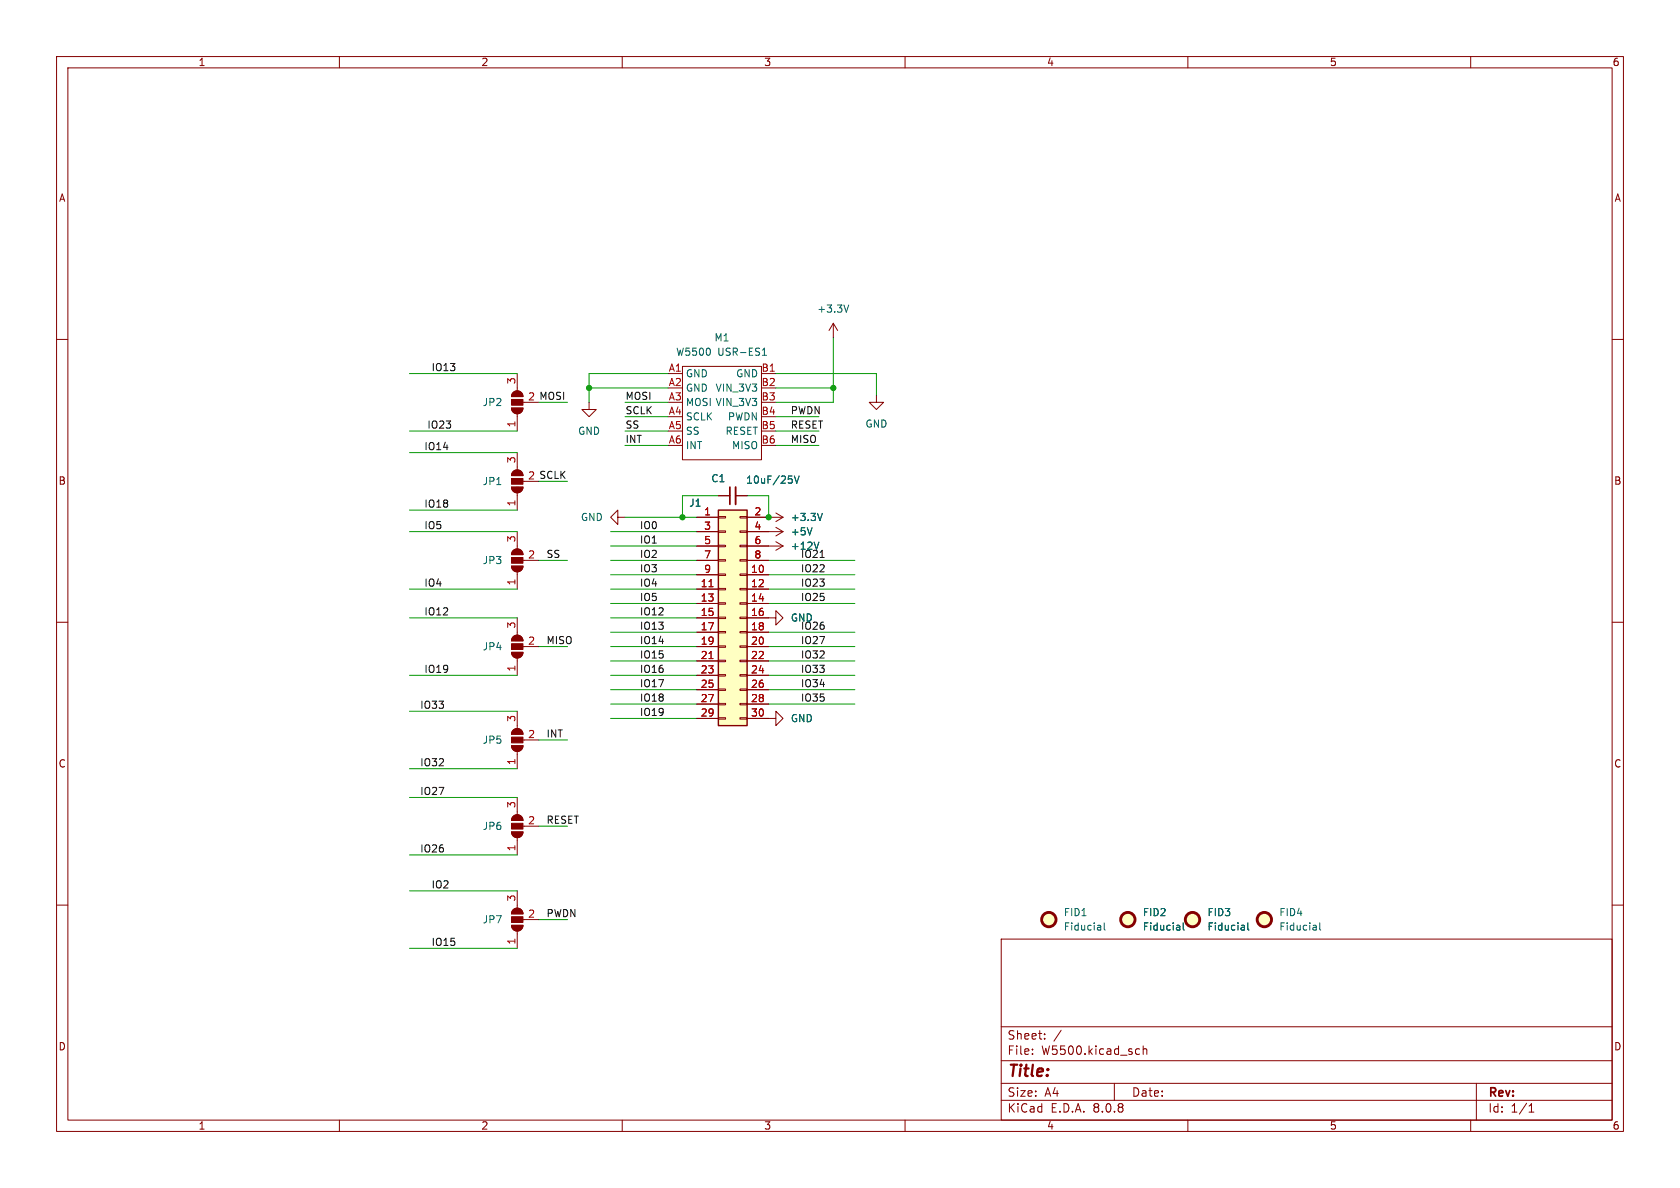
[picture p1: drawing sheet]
<svg xmlns="http://www.w3.org/2000/svg" width="297mm" height="210mm" viewBox="0 0 297 210" stroke-linecap="round" stroke-linejoin="round" font-family="sans-serif">
<g fill="none" stroke="#840000" stroke-width=".18">
<path d="M10 10h277v190h-277zM12 12h273v186h-273zM60 10v2M110 10v2M160 10v2M210 10v2M260 10v2M147.3 57.2l-.7 1.2M147.3 57.2v2.5M147.3 57.2l.8 1.2M10 60h2M104.1 71.1v1.3h1.3l-1.3 1.3-1.2-1.3h1.2"/>
<path d="M154.9 69.9v1.2h1.3l-1.3 1.3-1.2-1.3h1.2M285 60h2M90.4 86.1h2.1a1.02 1.02 0 0 1-1.1 1 1.02 1.02 0 0 1-1-1zM90.7 83.4a1.02 1.02 0 0 1 1.1-.3 1.02 1.02 0 0 1 .7 1h-2.1zM91.4 80v3.1M91.4 87.1v3.1M92.5 85.1h.2M127 87.6h2M130 87.6h2.1M135.9 96.5h2.5M135.9 91.4h2.5M135.9 94h2.5"/>
<path d="M137.2 95.8l1.2 .7M137.2 90.7l1.2 .7M137.2 93.2l1.2 .8M138.4 96.5l-1.2 .8M138.4 91.4l-1.2 .8M138.4 94l-1.2 .7M10 110h2M135.9 109.2h1.3v1.3l1.2-1.3-1.2-1.2v1.2M285 110h2M90.4 131.8h2.1a1.02 1.02 0 0 1-1.1 1 1.02 1.02 0 0 1-1-1zM90.7 129.1a1.02 1.02 0 0 1 1.1-.2 1.02 1.02 0 0 1 .7 .9h-2.1zM91.4 125.7v3.1"/>
<path d="M91.4 132.8v3.1M92.5 130.8h2.7M135.9 127h1.3v-1.3l1.2 1.3-1.2 1.3v-1.3M90.4 147.1h2.1a1.02 1.02 0 0 1-1.1 1 1.02 1.02 0 0 1-1-1zM90.7 144.3a1.02 1.02 0 0 1 1.1-.2 1.02 1.02 0 0 1 .7 .9h-2.1zM91.4 141v3M91.4 148.1v3M91.4 157.5v3M92.5 146.1h2.7M10 160h2M90.4 163.6h2.1a1.02 1.02 0 0 1-1.1 1 1.02 1.02 0 0 1-1-1zM90.7 160.8a1.02 1.02 0 0 1 1.1-.2 1.02 1.02 0 0 1 .7 .9h-2.1z"/>
<path d="M91.4 164.6v3M92.5 162.6h2.7M177 166h108v32h-108zM285 160h2M60 198v2M110 198v2M160 198v2M177 194.5h108M177 191.5h108M177 187.5h108M177 181.5h108M182.5 186.3v.1"/>
<path d="M182.5 185.5v.1M184.7 183.6v.1M184.7 182.8v.1M187.6 182.1l-1.3 2M197 191.5v3M201 185.4l.5 .1M201.5 186.3l-.5 .1M202.1 185.5l.2-.1 .4 .1v.9M202.1 184.9v1.5M210 198v2M260 198v2M261 191.5v6.5"/>
<path d="M270.3 196.6h.9M270.3 195.5l.4-.4v1.5"/>
</g>
<g fill="none" stroke="#006464" stroke-width=".18">
<path d="M150 53.9l-.4 1.3M140 84.8v.5M140.4 84.1l.5 1.3 .4-1.3M143.6 93.3l-.5 1.3M144.8 95.8l-.5 1.3M145.4 90.7l-.4 1.3M194.5 163.6l.1 .8M194.6 164.3l-.1 .1M194.6 163.9h-.1M195.2 163.1v1.1l.2 .2M208.5 163.6l.1 .8M208.6 164.3l-.1 .1"/>
<path d="M208.6 163.9h-.1M209.2 163.1v1.1l.2 .2M219.9 163.6l.1 .8M220 164.3l-.1 .1M220 163.9h-.1M220.6 163.1v1.1l.2 .2M232.6 163.6l.1 .8M232.7 164.3l-.1 .1M232.7 163.9h-.1M233.3 163.1v1.1l.2 .2"/>
</g>
<g fill="#840000" stroke="#840000" stroke-width=".18">
<path d="M90.4 163.6h2.1a1.02 1.02 0 0 1-1.1 1 1.02 1.02 0 0 1-1-1z"/>
<path d="M90.4 162.1h2.1v1h-2.1z"/>
<path d="M90.7 160.8a1.02 1.02 0 0 1 1.1-.2 1.02 1.02 0 0 1 .7 .9h-2.1z"/>
<path d="M90.4 147.1h2.1a1.02 1.02 0 0 1-1.1 1 1.02 1.02 0 0 1-1-1z"/>
<path d="M90.4 145.5h2.1v1.1h-2.1z"/>
<path d="M90.7 144.3a1.02 1.02 0 0 1 1.1-.2 1.02 1.02 0 0 1 .7 .9h-2.1z"/>
<path d="M90.4 86.1h2.1a1.02 1.02 0 0 1-1.1 1 1.02 1.02 0 0 1-1-1z"/>
<path d="M90.4 84.6h2.1v1h-2.1z"/>
<path d="M90.7 83.4a1.02 1.02 0 0 1 1.1-.3 1.02 1.02 0 0 1 .7 1h-2.1z"/>
<path d="M90.4 131.8h2.1a1.02 1.02 0 0 1-1.1 1 1.02 1.02 0 0 1-1-1z"/>
<path d="M90.4 130.3h2.1v1h-2.1z"/>
<path d="M90.7 129.1a1.02 1.02 0 0 1 1.1-.2 1.02 1.02 0 0 1 .7 .9h-2.1z"/>
</g>
<path d="M130 86.1v3.1" fill="none" stroke="#840000" stroke-width=".33"/>
<path d="M129 86.1v3.1" fill="none" stroke="#840000" stroke-width=".3"/>
<g fill="#ffffc2" stroke="#ffffc2" stroke-width=".18">
<circle cx="199.4" cy="162.6" r="1.27"/>
<circle cx="210.8" cy="162.6" r="1.27"/>
<circle cx="223.5" cy="162.6" r="1.27"/>
<circle cx="185.4" cy="162.6" r="1.27"/>
</g>
<g fill="none" stroke="#840000" stroke-width=".51">
<circle cx="185.4" cy="162.6" r="1.27"/>
<circle cx="199.4" cy="162.6" r="1.27"/>
<circle cx="210.8" cy="162.6" r="1.27"/>
<circle cx="223.5" cy="162.6" r="1.27"/>
</g>
<path d="M127 90.2h5.1v38.1h-5.1z" fill="#ffffc2"/>
<g fill="none" stroke="#840000" stroke-width=".18">
<path d="M90.4 72.1h2.1a1.02 1.02 0 0 1-1.1 1 1.02 1.02 0 0 1-1-1zM90.7 69.4a1.02 1.02 0 0 1 1.1-.2 1.02 1.02 0 0 1 .7 .9h-2.1zM91.4 66v3.1M91.4 73.2v3M92.5 71.1h.2M118.1 66h2.5M120.6 64.8h14v16.5h-14zM134.6 66h2.6M90.7 97.3a1.02 1.02 0 0 1 1.1-.2 1.02 1.02 0 0 1 .7 .9h-2.1zM91.4 94v3M92.5 99.1h2.7M109.2 91.4v-1.2l-1.3 1.2 1.3 1.3v-1.3h1.3"/>
<path d="M123.2 91.4h3.8M123.2 94h3.8M123.2 96.5h3.8M123.2 99.1h3.8M127 98.9h1.3v.3h-1.3zM127 96.4h1.3v.2h-1.3zM127 93.9h1.3v.2h-1.3zM127 91.3h1.3v.3h-1.3zM127 87.6h2M130 87.6h2.1M130.8 98.9h1.3v.3h-1.3zM130.8 96.4h1.3v.2h-1.3z"/>
<path d="M130.8 93.9h1.3v.2h-1.3zM130.8 91.3h1.3v.3h-1.3zM132.1 91.4h3.8M132.1 94h3.8M132.1 96.5h3.8M132.1 99.1h3.8M90.4 100.1h2.1a1.02 1.02 0 0 1-1.1 1 1.02 1.02 0 0 1-1-1zM90.4 115.3h2.1a1.02 1.02 0 0 1-1.1 1 1.02 1.02 0 0 1-1-1zM90.7 112.6a1.02 1.02 0 0 1 1.1-.3 1.02 1.02 0 0 1 .7 1h-2.1zM91.4 101.1v3M91.4 109.2v3.1M91.4 116.3v3.1"/>
<path d="M92.5 114.3h2.7M123.2 101.6h3.8M123.2 104.1h3.8M123.2 106.7h3.8M123.2 109.2h3.8M123.2 111.8h3.8M123.2 114.3h3.8M123.2 116.8h3.8M123.2 119.4h3.8M127 119.3h1.3v.2h-1.3zM127 116.7h1.3v.3h-1.3zM127 114.2h1.3v.2h-1.3z"/>
<path d="M127 111.6h1.3v.3h-1.3zM127 109.1h1.3v.2h-1.3zM127 106.6h1.3v.2h-1.3zM127 104h1.3v.3h-1.3zM127 101.5h1.3v.2h-1.3zM130.8 119.3h1.3v.2h-1.3zM130.8 116.7h1.3v.3h-1.3zM130.8 114.2h1.3v.2h-1.3zM130.8 111.6h1.3v.3h-1.3zM130.8 109.1h1.3v.2h-1.3zM130.8 106.6h1.3v.2h-1.3zM130.8 104h1.3v.3h-1.3z"/>
<path d="M130.8 101.5h1.3v.2h-1.3zM132.1 101.6h3.8M132.1 104.1h3.8M132.1 106.7h3.8M132.1 109.2h3.8M132.1 111.8h3.8M132.1 114.3h3.8M132.1 116.8h3.8M132.1 119.4h3.8M123.2 121.9h3.8M123.2 124.5h3.8M123.2 127h3.8"/>
<path d="M127 126.9h1.3v.2h-1.3zM127 124.3h1.3v.3h-1.3zM127 121.8h1.3v.2h-1.3zM130.8 126.9h1.3v.2h-1.3zM130.8 124.3h1.3v.3h-1.3zM130.8 121.8h1.3v.2h-1.3zM132.1 121.9h3.8M132.1 124.5h3.8M132.1 127h3.8"/>
</g>
<path d="M127 90.2h5.1v38.1h-5.1z" fill="none" stroke="#840000" stroke-width=".25"/>
<path d="M125.3 103.7h.8M125.3 116.4h.8" fill="none" stroke="#a90000" stroke-width=".18"/>
<g fill="none" stroke="#006464" stroke-width=".18">
<path d="M134.8 62.8h.7M134.8 61.9l.3-.4v1.3M140 84.8v.5M140.4 84.1l.5 1.3 .4-1.3M143.6 93.3l-.5 1.3M144.8 95.8l-.5 1.3M145.4 90.7l-.4 1.3M208.5 163.6l.1 .8M208.6 164.3l-.1 .1M208.6 163.9h-.1M209.2 163.1v1.1l.2 .2M219.9 163.6l.1 .8"/>
<path d="M220 164.3l-.1 .1M220 163.9h-.1M220.6 163.1v1.1l.2 .2"/>
</g>
<g fill="#840000" stroke="#840000" stroke-width=".18">
<path d="M90.4 100.1h2.1a1.02 1.02 0 0 1-1.1 1 1.02 1.02 0 0 1-1-1z"/>
<path d="M90.4 98.6h2.1v1h-2.1z"/>
<path d="M90.7 97.3a1.02 1.02 0 0 1 1.1-.2 1.02 1.02 0 0 1 .7 .9h-2.1z"/>
<path d="M90.4 72.1h2.1a1.02 1.02 0 0 1-1.1 1 1.02 1.02 0 0 1-1-1z"/>
<path d="M90.4 70.6h2.1v1h-2.1z"/>
<path d="M90.7 69.4a1.02 1.02 0 0 1 1.1-.2 1.02 1.02 0 0 1 .7 .9h-2.1z"/>
<path d="M90.4 115.3h2.1a1.02 1.02 0 0 1-1.1 1 1.02 1.02 0 0 1-1-1z"/>
<path d="M90.4 113.8h2.1v1h-2.1z"/>
<path d="M90.7 112.6a1.02 1.02 0 0 1 1.1-.3 1.02 1.02 0 0 1 .7 1h-2.1z"/>
</g>
<path d="M145 98.5h.7" fill="none" stroke="#0f0f0f" stroke-width=".18"/>
<g fill="none" stroke="#009600" stroke-width=".18">
<path d="M147.3 59.7v11.4h-10.1M72.4 66h19M72.4 76.2h19M95.2 71.1h5.1M104.1 68.6h14M110.5 78.7h7.6M110.5 71.1h7.6M110.5 76.2h7.6M110.5 73.7h7.6M118.1 66h-14v5.1M137.2 78.7h7.6M137.2 66h17.7v3.9"/>
<path d="M137.2 68.6h10.1M137.2 76.2h7.6M137.2 73.7h7.6M72.4 94h19M72.4 90.2h19M72.4 80h19M95.2 85.1h5.1M95.2 99.1h5.1M107.9 96.5h15.3M107.9 99.1h15.3M107.9 94h15.3M110.5 91.4h12.7"/>
<path d="M127 87.6h-6.4v3.8M132.1 87.6h3.8v3.8M135.9 99.1h15.2M72.4 104.1h19M72.4 109.2h19M72.4 119.4h19M95.2 114.3h5.1M107.9 104.1h15.3M107.9 109.2h15.3M107.9 106.7h15.3M107.9 111.8h15.3M107.9 116.8h15.3"/>
<path d="M107.9 119.4h15.3M107.9 114.3h15.3M107.9 101.6h15.3M135.9 104.1h15.2M135.9 106.7h15.2M135.9 111.8h15.2M135.9 116.8h15.2M135.9 119.4h15.2M135.9 114.3h15.2M135.9 101.6h15.2M72.4 125.7h19M72.4 135.9h19"/>
<path d="M95.2 130.8h5.1M107.9 127h15.3M107.9 121.9h15.3M107.9 124.5h15.3M135.9 121.9h15.2M135.9 124.5h15.2M72.4 151.1h19M72.4 157.5h19M72.4 141h19M95.2 146.1h5.1M72.4 167.6h19M95.2 162.6h5.1"/>
</g>
<g fill="#009600" stroke="#009600" stroke-width=".18">
<circle cx="135.9" cy="91.4" r=".46"/>
<circle cx="147.3" cy="68.6" r=".46"/>
<circle cx="120.6" cy="91.4" r=".46"/>
<circle cx="104.1" cy="68.6" r=".46"/>
</g>
<text font-size="2.8" fill="#840000" x="178" y="190.9">Title:</text>
<g font-size="2.1" fill="#840000">
<text x="178" y="184">Sheet:</text>
<text x="178" y="186.7">File:</text>
<text x="184.1" y="186.7">W5500.kicad_sch</text>
<text x="178" y="196.9">KiCad</text>
<text x="178" y="194.1">Size:</text>
<text x="184.7" y="194.1">A4</text>
<text x="185.7" y="196.9">E.D.A.</text>
<text x="193.3" y="196.9">8.0.8</text>
<text x="200" y="194.1">Date:</text>
<text x="263" y="194.3">Rev:</text>
<text x="263" y="196.9">Id:</text>
<text x="267.1" y="196.9">1/1</text>
</g>
<g font-size="1.8" fill="#840000">
<text x="35" y="11.9">1</text>
<text x="85" y="11.9">2</text>
<text x="135" y="11.9">3</text>
<text x="185" y="11.9">4</text>
<text x="235" y="11.9">5</text>
<text x="285" y="11.9">6</text>
<text x="10.3" y="35.9">A</text>
<text x="285.3" y="35.9">A</text>
<text x="10.3" y="85.9">B</text>
<text x="285.3" y="85.9">B</text>
<text x="10.3" y="135.9">C</text>
<text x="285.3" y="135.9">C</text>
<text x="10.3" y="185.9">D</text>
<text x="285.3" y="185.9">D</text>
<text x="35" y="199.9">1</text>
<text x="85" y="199.9">2</text>
<text x="135" y="199.9">3</text>
<text x="185" y="199.9">4</text>
<text x="235" y="199.9">5</text>
<text x="285" y="199.9">6</text>
</g>
<g font-size="1.8" fill="#006464">
<text x="144.4" y="55.5">+3.3V</text>
<text x="119.4" y="63.1">W5500</text>
<text x="126.2" y="60.6">M1</text>
<text x="126.9" y="63.1">USR-ES1</text>
<text x="85.2" y="72">JP2</text>
<text x="121.2" y="66.9">GND</text>
<text x="121.2" y="69.4">GND</text>
<text x="121.2" y="72">MOSI VIN_3V3</text>
<text x="126.4" y="69.4">VIN_3V3</text>
<text x="130" y="66.9">GND</text>
<text x="102.1" y="77.1">GND</text>
<text x="121.2" y="74.5">SCLK</text>
<text x="121.2" y="77.1">SS</text>
<text x="128.2" y="77.1">RESET</text>
<text x="128.6" y="74.5">PWDN</text>
<text x="152.9" y="75.8">GND</text>
<text x="121.2" y="79.6">INT</text>
<text x="129.3" y="79.6">MISO</text>
<text x="85.2" y="86">JP1</text>
<text x="121.7" y="89.8">J1</text>
<text x="125.7" y="85.4">C1</text>
<text x="131.8" y="85.7">10uF/25V</text>
<text x="102.6" y="92.3">GND</text>
<text x="139.7" y="94.8">+5V</text>
<text x="139.7" y="92.3">+3.3V</text>
<text x="85.2" y="99.9">JP3</text>
<text x="139.7" y="97.4">+12V</text>
<text x="141.5" y="98.7">IO21</text>
<text x="139.7" y="110.1">GND</text>
<text x="141.5" y="111.4">IO26</text>
<text x="85.2" y="115.2">JP4</text>
<text x="85.2" y="131.7">JP5</text>
<text x="139.7" y="127.9">GND</text>
<text x="85.2" y="146.9">JP6</text>
<text x="85.2" y="163.4">JP7</text>
<text x="188" y="162.2">FID1</text>
<text x="188" y="164.7">Fiducial</text>
<text x="201.9" y="162.2">FID2</text>
<text x="201.9" y="164.7">Fiducial</text>
<text x="213.4" y="162.2">FID3</text>
<text x="213.4" y="164.7">Fiducial</text>
<text x="226.1" y="162.2">FID4</text>
<text x="226.1" y="164.7">Fiducial</text>
</g>
<g font-size="1.8" fill="#0f0f0f">
<text x="76.2" y="65.7">IO13</text>
<text x="93.3" y="70.9">2 MOSI</text>
<text x="110.5" y="70.8">MOSI</text>
<text x="75.5" y="75.9">IO23</text>
<text x="110.5" y="73.3">SCLK</text>
<text x="110.5" y="75.9">SS</text>
<text x="139.7" y="75.9">RESET</text>
<text x="139.7" y="73.3">PWDN</text>
<text x="74.9" y="79.7">IO14</text>
<text x="110.5" y="78.4">INT</text>
<text x="139.7" y="78.4">MISO</text>
<text x="74.9" y="89.8">IO18</text>
<text x="93.3" y="84.8">2 SCLK</text>
<text x="74.9" y="93.6">IO5</text>
<text x="113" y="93.6">IO0</text>
<text x="96.5" y="98.7">SS</text>
<text x="113" y="96.2">IO1</text>
<text x="113" y="98.7">IO2</text>
<text x="113" y="101.3">IO3</text>
<text x="141.5" y="101.3">IO22</text>
<text x="74.9" y="103.8">IO4</text>
<text x="113" y="103.8">IO4</text>
<text x="113" y="106.3">IO5</text>
<text x="141.5" y="103.8">IO23</text>
<text x="141.5" y="106.3">IO25</text>
<text x="74.9" y="108.9">IO12</text>
<text x="96.5" y="114">MISO</text>
<text x="113" y="111.4">IO13</text>
<text x="113" y="108.9">IO12</text>
<text x="113" y="114">IO14</text>
<text x="141.5" y="114">IO27</text>
<text x="74.9" y="119">IO19</text>
<text x="113" y="116.5">IO15</text>
<text x="113" y="119">IO16</text>
<text x="141.5" y="119">IO33</text>
<text x="141.5" y="116.5">IO32</text>
<text x="74.2" y="125.4">IO33</text>
<text x="113" y="124.1">IO18</text>
<text x="113" y="121.6">IO17</text>
<text x="141.5" y="124.1">IO35</text>
<text x="141.5" y="121.6">IO34</text>
<text x="96.5" y="130.5">INT</text>
<text x="113" y="126.7">IO19</text>
<text x="74.2" y="135.5">IO32</text>
<text x="74.2" y="140.6">IO27</text>
<text x="96.5" y="145.7">RESET</text>
<text x="74.2" y="150.8">IO26</text>
<text x="76.2" y="157.1">IO2</text>
<text x="76.2" y="167.3">IO15</text>
<text x="96.5" y="162.2">PWDN</text>
</g>
<g font-size="1.8" fill="#a90000">
<text x="118.1" y="65.8">A1</text>
<text x="134.5" y="65.8">B1</text>
<text x="91.2" y="68" transform="rotate(-90 91.2 68)">3</text>
<text x="118.1" y="68.3">A2</text>
<text x="118.1" y="70.9">A3</text>
<text x="134.5" y="68.3">B2</text>
<text x="134.5" y="70.9">B3</text>
<text x="91.2" y="75.6" transform="rotate(-90 91.2 75.6)">1</text>
<text x="118.1" y="73.4">A4</text>
<text x="118.1" y="75.9">A5</text>
<text x="134.5" y="73.4">B4</text>
<text x="134.5" y="75.9">B5</text>
<text x="91.2" y="82" transform="rotate(-90 91.2 82)">3</text>
<text x="118.1" y="78.5">A6</text>
<text x="134.5" y="78.5">B6</text>
<text x="91.2" y="89.6" transform="rotate(-90 91.2 89.6)">1</text>
<text x="91.2" y="96" transform="rotate(-90 91.2 96)">3</text>
<text x="124.4" y="91.2">1</text>
<text x="124.4" y="93.7">3</text>
<text x="133.3" y="91.2">2</text>
<text x="133.3" y="93.7">4</text>
<text x="93.3" y="98.8">2</text>
<text x="124.4" y="96.3">5</text>
<text x="124.4" y="98.8">7</text>
<text x="124.4" y="101.3">9</text>
<text x="132.7" y="101.3">10</text>
<text x="133.3" y="96.3">6</text>
<text x="133.3" y="98.8">8</text>
<text x="91.2" y="103.6" transform="rotate(-90 91.2 103.6)">1</text>
<text x="123.8" y="103.9">11</text>
<text x="123.8" y="106.4">13</text>
<text x="132.7" y="103.9">12</text>
<text x="132.7" y="106.4">14</text>
<text x="91.2" y="111.2" transform="rotate(-90 91.2 111.2)">3</text>
<text x="123.8" y="109">15</text>
<text x="123.8" y="111.5">17</text>
<text x="132.7" y="109">16</text>
<text x="132.7" y="111.5">18</text>
<text x="91.2" y="118.8" transform="rotate(-90 91.2 118.8)">1</text>
<text x="93.3" y="114">2</text>
<text x="123.8" y="114">19</text>
<text x="123.8" y="116.6">21</text>
<text x="123.8" y="119.1">23</text>
<text x="132.7" y="114">20</text>
<text x="132.7" y="116.6">22</text>
<text x="132.7" y="119.1">24</text>
<text x="123.8" y="121.7">25</text>
<text x="123.8" y="124.2">27</text>
<text x="132.7" y="121.7">26</text>
<text x="132.7" y="124.2">28</text>
<text x="91.2" y="127.7" transform="rotate(-90 91.2 127.7)">3</text>
<text x="93.3" y="130.6">2</text>
<text x="123.8" y="126.7">29</text>
<text x="132.7" y="126.7">30</text>
<text x="91.2" y="135.3" transform="rotate(-90 91.2 135.3)">1</text>
<text x="91.2" y="142.9" transform="rotate(-90 91.2 142.9)">3</text>
<text x="93.3" y="145.8">2</text>
<text x="91.2" y="150.6" transform="rotate(-90 91.2 150.6)">1</text>
<text x="91.2" y="159.5" transform="rotate(-90 91.2 159.5)">3</text>
<text x="91.2" y="167.1" transform="rotate(-90 91.2 167.1)">1</text>
<text x="93.3" y="162.3">2</text>
</g>
</svg>
